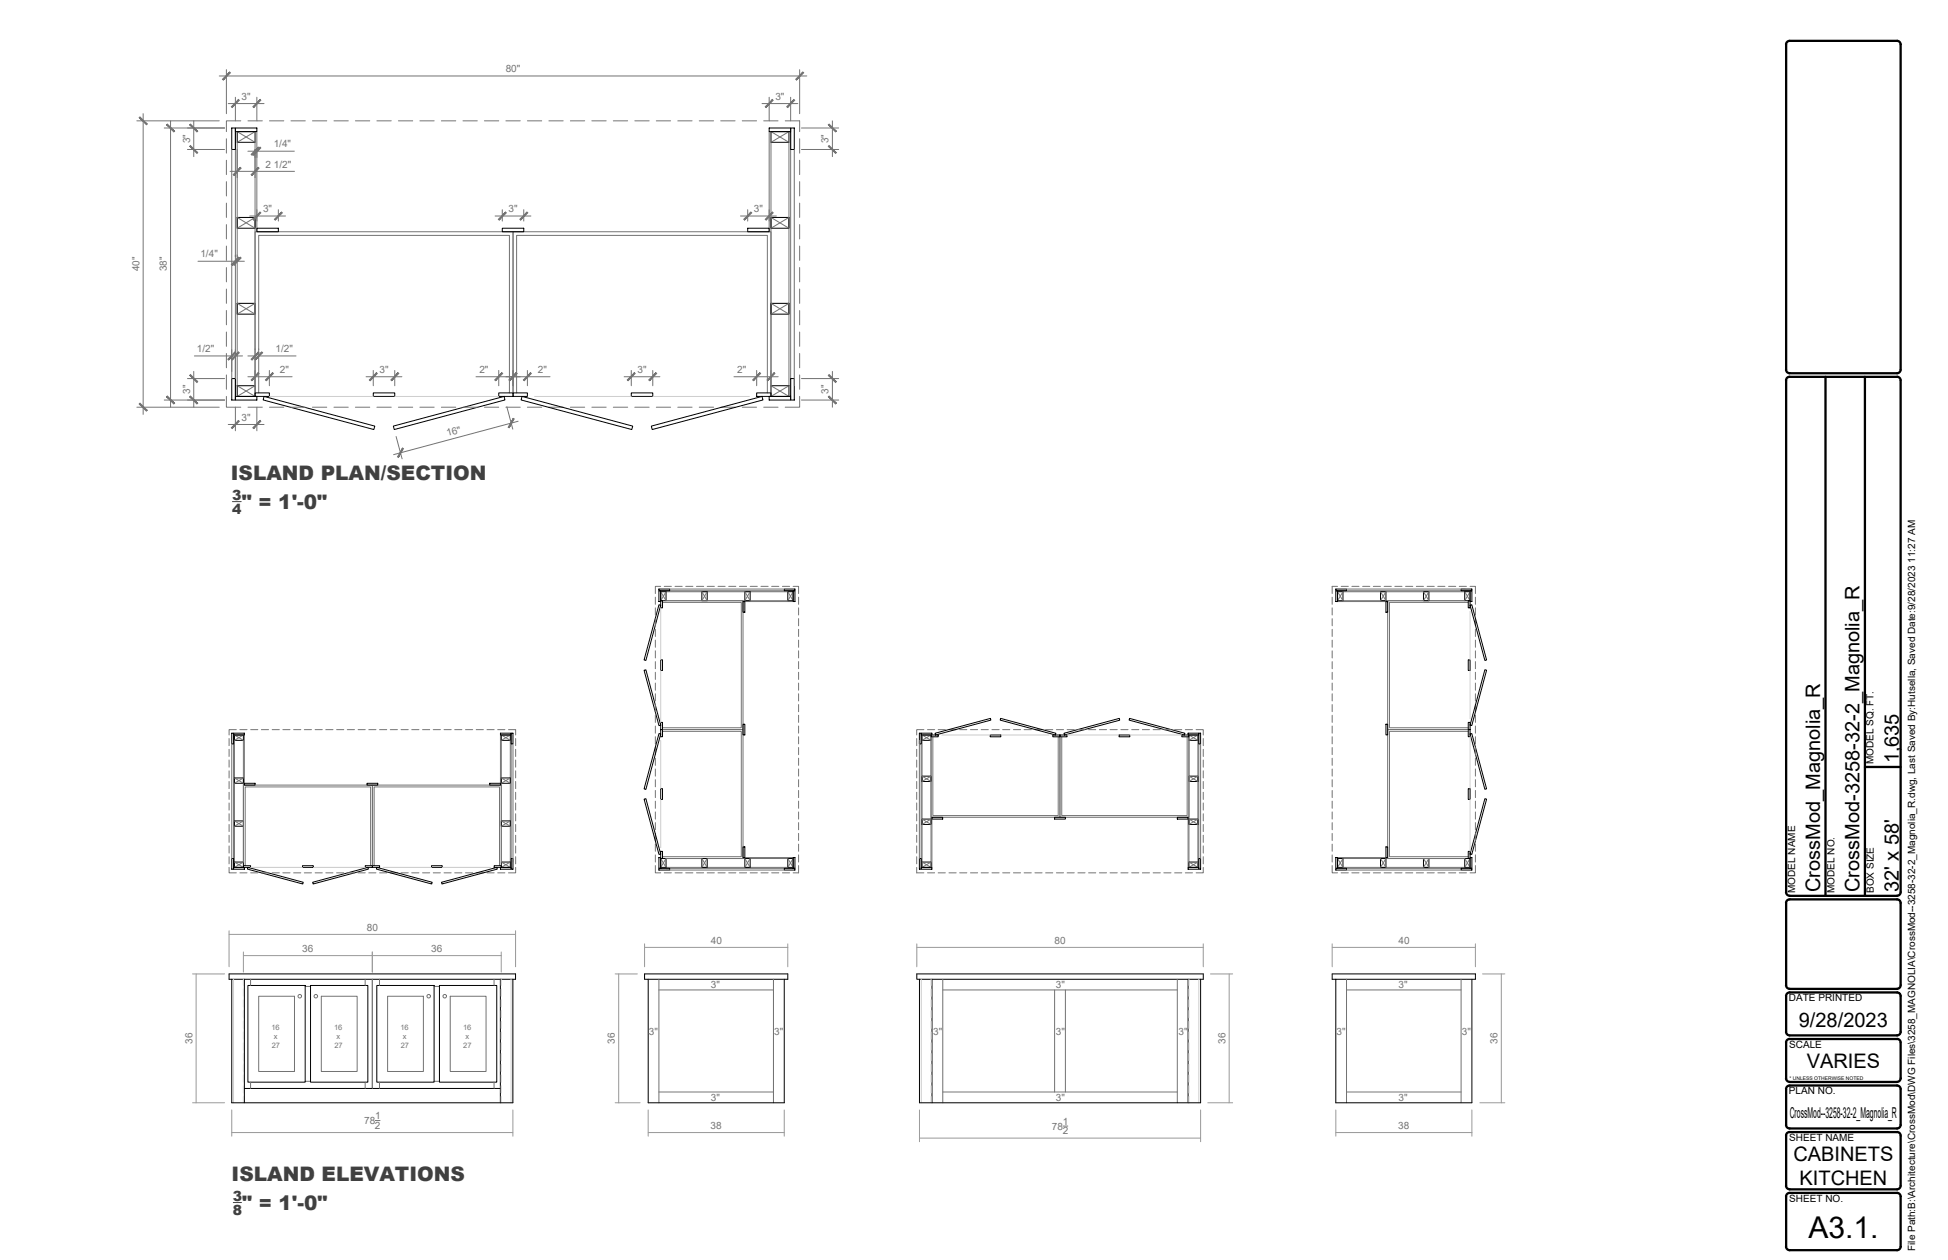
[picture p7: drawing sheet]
<svg xmlns="http://www.w3.org/2000/svg" width="432mm" height="279mm" viewBox="0 0 432 279" stroke-linecap="round" stroke-linejoin="round" font-family="sans-serif">
<!-- layer: ELEV2 -->
<g fill="none" stroke="#000" stroke-width=".22">
<path d="M51.4 28.4h.8v4.7h-.8zM52.2 28.4h4.7v.8h-4.7zM52.6 29.2h3.9v2.4h-3.9zM170.5 28.4h4.8v.8h-4.8zM170.9 29.2h4v2.4h-4zM175.3 28.4h.8v4.7h-.8zM52.6 48.2h3.9v2.4h-3.9zM56.9 50.6h4.8v.8h-4.8zM111.3 50.6h4.8v.8h-4.8zM165.7 50.6h4.8v.8h-4.8zM170.9 48.2h4v2.4h-4zM52.6 67.3h3.9v2.4h-3.9z"/>
<path d="M170.9 67.3h4v2.4h-4zM51.4 83.9h.8v4.8h-.8zM52.2 87.9h4.7v.8h-4.7zM52.6 85.5h3.9v2.4h-3.9zM56.5 87.1h3.2v.8h-3.2zM58.5 87.9l24.6 6.6-.2 .8-24.6-6.6zM82.7 87.1h4.8v.8h-4.8zM87.2 94.5l24.5-6.6 .2 .8-24.5 6.6zM110.6 87.1h3.1v.8h-3.1zM113.7 87.1h3.2v.8h-3.2zM115.7 87.9l24.6 6.6-.3 .8-24.5-6.6zM139.9 87.1h4.8v.8h-4.8z"/>
<path d="M144.4 94.5l24.5-6.6 .2 .8-24.5 6.6zM167.7 87.1h3.2v.8h-3.2zM170.5 87.9h4.8v.8h-4.8zM170.9 85.5h4v2.4h-4zM175.3 83.9h.8v4.8h-.8zM146.1 130.6h2.3v.4h-2.3zM146.1 131h.4v2.4h-.4zM146.1 134.1l.4 .1-3.3 12.3-.4-.2zM146.5 131.2h1.1v2h-1.1zM146.5 133.2h.4v1.6h-.4zM155.6 131.2h1.2v2h-1.2zM164.7 133.4h.4v2.4h-.4z"/>
<path d="M165.1 131.2h1.2v2h-1.2zM173.8 130.6h2.4v.4h-2.4zM174.6 131.2h1.2v2h-1.2zM175.8 131h.4v2.4h-.4zM296.1 130.6h2.4v.4h-2.4zM296.1 131h.4v2.4h-.4zM296.5 131.2h1.2v2h-1.2zM306 131.2h1.2v2h-1.2zM307.2 133.4h.4v2.4h-.4zM315.5 131.2h1.2v2h-1.2zM323.9 130.6h2.4v.4h-2.4zM324.7 131.2h1.2v2h-1.2z"/>
<path d="M325.5 133.2h.4v1.6h-.4zM325.9 131h.4v2.4h-.4zM325.9 134.2l.3-.1 3.3 12.2-.4 .2zM142.8 148.6l.4-.1 3.3 12.3-.4 .1zM146.5 146.3h.4v2.4h-.4zM221.8 159.3l12.3 3.3-.1 .4-12.3-3.3zM250.4 159.3l12.3 3.3-.1 .4-12.3-3.3zM325.5 146.3h.4v2.4h-.4zM329.1 148.5l.4 .1-3.3 12.3-.3-.1zM51.4 162.6h.4v2.4h-.4zM51.8 162.6h2.4v.4h-2.4zM52 163h2v1.2h-2z"/>
<path d="M52 172.5h2v1.2h-2zM54.2 173.7h2.3v.4h-2.3zM81.3 173.7h2.4v.4h-2.4zM108.5 173.7h2.4v.4h-2.4zM110.9 162.6h2.4v.4h-2.4zM111.1 163h2v1.2h-2zM111.1 172.5h2v1.2h-2zM113.3 162.6h.4v2.4h-.4zM142.8 177.2l.4-.1 3.3 12.3-.4 .1zM146.1 162.7l.4 .1-3.3 12.2-.4-.1zM146.5 160.2h.4v1.6h-.4zM146.5 174.9h.4v2.4h-.4z"/>
<path d="M146.5 161.8h.4v1.6h-.4zM164.7 160.6h.4v2.4h-.4zM203.8 162.6h.4v2.4h-.4zM204.2 162.6h2.4v.4h-2.4zM204.4 163h2v1.2h-2zM204.4 172.1h2v1.2h-2zM206.4 163h1.6v.4h-1.6zM207.3 162.6l12.2-3.3 .1 .4-12.2 3.3zM219.5 163h2.3v.4h-2.3zM233.4 163h1.6v.4h-1.6zM235 163h1.5v.4h-1.5zM235.8 162.6l12.3-3.3 .1 .4-12.3 3.3z"/>
<path d="M248.1 163h2.3v.4h-2.3zM262 163h1.5v.4h-1.5zM263.4 162.6h2.3v.4h-2.3zM263.5 163h2v1.2h-2zM263.5 172.1h2v1.2h-2zM265.7 162.6h.4v2.4h-.4zM307.2 160.6h.4v2.4h-.4zM325.5 161.8h.4v1.6h-.4zM325.5 174.9h.4v2.4h-.4zM325.5 160.2h.4v1.6h-.4zM325.9 162.8l.3-.1 3.3 12.2-.4 .1zM329.1 177.1l.4 .1-3.3 12.3-.3-.1z"/>
<path d="M51.4 190.4h.4v2.3h-.4zM51.8 192.3h2.4v.4h-2.4zM52 191.2h2v1.1h-2zM52 182h2v1.2h-2zM54 192h1.5v.3h-1.5zM54.9 192.3l12.3 3.3-.1 .4-12.3-3.3zM67.1 192h2.3v.3h-2.3zM69.3 195.6l12.3-3.3 .1 .4-12.3 3.3zM81 192h1.6v.3h-1.6zM82.6 192h1.5v.3h-1.5zM83.5 192.3l12.3 3.3-.1 .4-12.3-3.3zM95.7 192h2.3v.3h-2.3z"/>
<path d="M97.9 195.6l12.2-3.3 .1 .4-12.2 3.3zM109.5 192h1.6v.3h-1.6zM110.9 192.3h2.4v.4h-2.4zM111.1 191.2h2v1.1h-2zM111.1 182h2v1.2h-2zM113.3 190.4h.4v2.3h-.4zM146.1 192.6h2.3v.3h-2.3zM146.1 190.2h.4v2.4h-.4zM146.5 190.4h1.1v1.9h-1.1zM146.5 188.8h.4v1.6h-.4zM155.6 190.4h1.2v1.9h-1.2zM164.7 187.8h.4v2.4h-.4z"/>
<path d="M165.1 190.4h1.2v1.9h-1.2zM173.8 192.6h2.4v.3h-2.4zM174.6 190.4h1.2v1.9h-1.2zM175.8 190.2h.4v2.4h-.4zM203.8 190.4h.4v2.3h-.4zM204.2 192.3h2.4v.4h-2.4zM204.4 191.2h2v1.1h-2zM204.4 181.6h2v1.2h-2zM206.6 181.2h2.4v.4h-2.4zM233.8 181.2h2.4v.4h-2.4zM261 181.2h2.4v.4h-2.4zM263.4 192.3h2.3v.4h-2.3z"/>
<path d="M263.5 191.2h2v1.1h-2zM263.5 181.6h2v1.2h-2zM265.7 190.4h.4v2.3h-.4zM296.1 192.6h2.4v.3h-2.4zM296.1 190.2h.4v2.4h-.4zM296.5 190.4h1.2v1.9h-1.2zM306 190.4h1.2v1.9h-1.2zM307.2 187.8h.4v2.4h-.4zM315.5 190.4h1.2v1.9h-1.2zM323.9 192.6h2.4v.3h-2.4zM324.7 190.4h1.2v1.9h-1.2zM325.5 188.8h.4v1.6h-.4z"/>
<path d="M325.9 190.2h.4v2.4h-.4zM50.8 216h63.5v1.1h-63.5zM51.4 217.1v27.4h62.3v-27.4M54.2 217.1v27.4M54.9 218.5h12.7v21.5h-12.7zM68.8 218.5h12.7v21.5h-12.7zM83.5 218.5h12.7v21.5h-12.7zM97.4 218.5h12.7v21.5h-12.7zM110.9 217.1v27.4M142.9 216h31.7v1.1h-31.7zM143.7 217.1v27.4h30.1v-27.4M203.2 216h63.5v1.1h-63.5z"/>
<path d="M203.8 217.1v27.4h62.3v-27.4M206.6 217.1v27.4M263.4 217.1v27.4M295.3 216h31.7v1.1h-31.7zM296.1 217.1v27.4h30.2v-27.4M54.2 241.4h56.7"/>
</g>
<!-- layer: ELEV1 -->
<g fill="none" stroke="#737373" stroke-width=".22">
<path d="M48.6 16.8h130.2M50.2 15.5v9.7M177.2 15.5v9.7M30.3 26.8h18.3M31.7 25.2v66.7M36.4 28.4h13.4M37.8 26.8v63.5M41.6 33.1h8.2M42.9 26.8v7.9M50.6 23h7.9M51 38h14.3M51.4 33.1v50.8"/>
<path d="M52.2 21.6v5.2M52.2 29.2v58.7M52.6 29.2l3.9 2.4v53.9M54.9 33.5h1.6M56.5 29.2l-3.9 2.4v53.9l3.9 2.4M56.9 21.6v5.2M56.9 29.2v22.2M56.9 33.5h8.3M168.9 23h7.9M170.5 21.6v5.2M170.5 29.2v22.2M170.9 29.2l4 2.4v53.9l-4 2.4"/>
<path d="M174.9 29.2l-4 2.4v53.9M175.3 21.6v5.2M175.3 29.2v58.7M176.1 33.1v52.4M177.7 28.4h8.2M177.7 33.1h8.2M184.5 26.8v7.9M43.9 57.9h8.3M52.6 48.2l3.9 2.4M52.6 57.9h1.6M55.4 47.9h7.9M56.5 48.2l-3.9 2.4"/>
<path d="M61.7 46.5v2.5M109.7 47.9h8M111.3 46.5v2.5M116.1 46.5v2.5M164.1 47.9h8M165.7 46.5v2.5M170.9 48.2l4 2.4M174.9 48.2l-4 2.4M43.1 78.9h8.3M52.2 78.9h1.6M52.6 67.3l3.9 2.4M54.9 78.9h1.6"/>
<path d="M56.5 67.3l-3.9 2.4M57.3 78.9h8.3M57.3 77.3v.2M170.9 67.3l4 2.4M174.9 67.3l-4 2.4M30.3 90.3h18.3M36.4 88.7h13.4M41.6 83.9h8.2M42.9 82.4v7.9M50.6 94.1h7.9M52.2 90.3v5.2M54.9 83.5h9.8"/>
<path d="M56.5 85.5v-34.1h57.2v35.7v-35.7h57.2v34.1M56.5 85.5l-3.9 2.4M56.9 90.3v5.2M57.3 87.1v-34.9h55.6v34.9M59.7 82.1v3.4M81.2 83.5h7.9M82.7 82.1v3.4M87.5 82.1v3.4M87.8 96.8l1.3 4.9M105.5 83.5h9.8M110.6 82.1v3.4M112.1 83.5h9.8"/>
<path d="M112.4 90.2l1.3 5M113.7 82.1v3.4M114.5 87.1v-34.9h55.6v34.9M114.9 93.4l-27.7 7.4M116.9 82.1v3.4M138.3 83.5h8M139.9 82.1v3.4M144.7 82.1v3.4M162.7 83.5h9.8M167.7 82.1v3.4M170.9 85.5l4 2.4M177.7 88.7h8.2"/>
<path d="M177.7 83.9h8.2M184.5 82.4v7.9M146.5 133.2l1.1-2h27l1.2 2M146.5 131h29.3M146.5 131.2l1.1 2M146.9 133.6h17.4v27.8h-17.4M147.6 133.2h17.1v28.6h-17.8h17.8v28.6h-17.1M148.4 130.6h25.4M155.6 131.2l1.2 2M156.8 131.2l-1.2 2M164.7 133.4h11.1M165.1 131.2l1.2 2"/>
<path d="M166.3 131.2l-1.2 2M175.8 131.2l-1.2 2h-27M296.5 131.2l1.2 2h27M296.5 133.4h11.1M296.5 133.2l1.2-2h27l1.2 2M296.5 131h29.4M298.5 130.6h26.2M306 131.2l1.2 2M307.2 131.2l-1.2 2M315.5 131.2l1.2 2M316.7 131.2l-1.2 2M324.7 133.2h-17.1v28.6h17.9h-17.9v28.6h17.1"/>
<path d="M325.5 133.6h-17.5v27.8h17.5M325.9 131.2l-1.2 2M51.4 165v25.4M51.8 163v29.3M52 163l2 1.2v27M52 172.5l2 1.2M54 163l-2 1.2v27l2 1.1M54 172.5l-2 1.2M54.2 163v11.1M110.9 163v11.1M111.1 163l2 1.2v27l-2 1.1M111.1 172.5l2 1.2"/>
<path d="M113.1 163l-2 1.2v27M113.1 172.5l-2 1.2M113.3 163v29.3M113.7 165v26.2M146.9 162.2h17.4v27.8h-17.4M203.8 164.2v26.2M204.2 163v29.3M204.4 163l2 1.2M204.4 172.1l2 1.2M206.4 164.2v17h28.6v-17.8v17.8h28.5v-17M206.4 164.2v27l-2 1.1M206.4 163l-2 1.2v27l2 1.1"/>
<path d="M206.4 172.1l-2 1.2M206.8 163.4v17.4h27.8v-17.4M235.4 163.4v17.4h27.7v-17.4M263.5 164.2v27l2 1.1M263.5 163l2 1.2v27l-2 1.1M263.5 172.1l2 1.2M265.5 163l-2 1.2M265.5 172.1l-2 1.2M265.7 163v29.3M266.1 165v25.4M325.5 162.2h-17.5v27.8h17.5M52 182l2 1.2"/>
<path d="M54 191.2v-17.1h28.6v17.9v-17.9h28.5v17.1M54 191.2l-2 1.1M54 182l-2 1.2M54.4 192v-17.5h27.7v17.5M82.9 192v-17.5h27.8v17.5M111.1 191.2l2 1.1M111.1 182l2 1.2M113.1 182l-2 1.2M146.5 190.4l1.1 1.9h27l1.2-1.9M146.5 192.6h29.3M147.6 190.4h27l1.2 1.9M147.6 190.4l-1.1 1.9"/>
<path d="M147.6 192.9h26.2M155.6 190.4l1.2 1.9M156.8 190.4l-1.2 1.9M164.7 190.2h11.1M165.1 190.4l1.2 1.9M166.3 190.4l-1.2 1.9M204.4 181.6l2 1.2M206.4 181.6l-2 1.2M206.6 181.2v11.1M263.4 181.2v11.1M263.5 181.6l2 1.2M265.5 181.6l-2 1.2"/>
<path d="M296.5 190.2h11.1M296.5 190.4l1.2 1.9h27l1.2-1.9M296.5 192.6h29.4M298.5 192.9h25.4M306 190.4l1.2 1.9M307.2 190.4l-1.2 1.9M315.5 190.4l1.2 1.9M316.7 190.4l-1.2 1.9M324.7 190.4h-27l-1.2 1.9M324.7 190.4l1.2 1.9M55.5 217.1v1.4M67.6 218.7h1.2"/>
<path d="M80.9 217.1v1.4M82.5 217.1v24.3M84.1 217.1v1.4M96.2 218.7h1.2M109.5 217.1v1.4M146.1 219.5h25.4M146.1 217.1v27.4M171.5 217.1v27.4M209 219.5h52M209 217.1v27.4M233.8 219.5v22.6M236.2 219.5v22.6"/>
<path d="M261 217.1v27.4M298.5 219.5h25.4M298.5 217.1v27.4M323.9 217.1v27.4M55.5 240v1.4M57.3 220.9h8v16.7h-8zM67.6 239.8h1.2M71.2 220.9h8v16.7h-8zM80.9 240v1.4M84.1 240v1.4M85.9 220.9h8v16.7h-8zM96.2 239.8h1.2"/>
<path d="M99.8 220.9h7.9v16.7h-7.9zM109.5 240v1.4M146.1 242.1h25.4M209 242.1h52M298.5 242.1h25.4"/>
</g>
<!-- layer: cabinet -->
<g fill="none" stroke="#999" stroke-width=".22">
<path d="M42.7 216h7.1M43.5 216v28.5M50.8 206.4v8M50.8 207.2h63.5M54 211.1v4.5M54 211.9h57.1M82.5 211.1v4.5M111.1 211.1v4.5M114.3 206.4v8M136.4 216h4.9M137.1 216v28.5M142.9 210.1h31.7"/>
<path d="M142.9 209.3v5.1M174.6 209.3v5.1M203.2 209.3v5.1M203.2 210.1h63.5M266.7 209.3v5.1M268.3 216h4.9M272.5 216v28.5M295.3 210.1h31.7M295.3 209.3v5.1M327 209.3v5.1M328.6 216h5M332.8 216v28.5"/>
<path d="M42.7 244.5h7.1M51.4 246.1v5.8M51.4 251.1h62.3M113.7 246.1v5.8M136.4 244.5h5.5M143.7 251.1h30.1M143.7 246.1v5.8M173.8 246.1v5.8M203.8 246.1v7.1M203.8 252.4h62.3M266.1 246.1v7.1M267.7 244.5h5.5"/>
<path d="M296.1 251.1h30.2M296.1 246.1v5.8M326.3 246.1v5.8M328 244.5h5.6"/>
</g>
<!-- layer: ELEV1 -->
<g fill="none" stroke="#cfcfcf" stroke-width=".22">
<path d="M59.7 87.9h23M87.5 87.9h23.1M118.5 87.9h21.4M144.7 87.9h21.4M146.5 134.8v11.5M325.9 135.6v10.7M146.5 148.7v11.5M325.9 148.7v10.7M146.5 164.2v10.7M146.5 177.3v10.7M208.7 163h10.8M221.8 163h10.8"/>
<path d="M236.5 163h11.6M250.4 163h11.6M325.9 163.4v11.5M325.9 177.3v11.5M55.5 192.3h11.6M69.4 192.3h11.6M84.9 192.3h10.8M98 192.3h10.8M51.8 217.1v27.4M54 217.1v1.4M54 219.3v1.6M111.1 217.1v1.4"/>
<path d="M111.1 219.3v1.6M113.3 217.1v27.4M204.2 217.1v27.4M206.4 217.1v1.4M206.4 219.3v1.6M263.5 217.1v1.4M263.5 219.3v1.6M265.7 217.1v27.4M54 221.7v1.6M54 224.1v1.6M54 226.5v1.5M54 228.9v1.5"/>
<path d="M54 231.2v1.6M54 233.6v1.6M54 236v1.6M54 238.4v1.6M111.1 221.7v1.6M111.1 224.1v1.6M111.1 226.5v1.5M111.1 228.9v1.5M111.1 231.2v1.6M111.1 233.6v1.6M111.1 236v1.6M111.1 238.4v1.6"/>
<path d="M206.4 221.7v1.6M206.4 224.1v1.6M206.4 226.5v1.5M206.4 228.9v1.5M206.4 231.2v1.6M206.4 233.6v1.6M206.4 236v1.6M206.4 238.4v1.6M263.5 221.7v1.6M263.5 224.1v1.6M263.5 226.5v1.5M263.5 228.9v1.5"/>
<path d="M263.5 231.2v1.6M263.5 233.6v1.6M263.5 236v1.6M263.5 238.4v1.6M54 240.8v1.6M54 243.1v1.4M111.1 240.8v1.6M111.1 243.1v1.4M206.4 240.8v1.6M206.4 243.1v1.4M263.5 240.8v1.6M263.5 243.1v1.4"/>
</g>
<!-- layer: cabinet -->
<path d="M83.2 248.5h1M235.6 249.7h1.1" fill="none" stroke="#737373" stroke-width=".22"/>
<!-- layer: Room Label -->
<path d="M51.5 111.2h2M51.7 266.7h1.8" fill="none" stroke="#404040" stroke-width=".22"/>
<!-- layer: elevation -->
<g fill="none" stroke="#737373" stroke-width=".22">
<circle cx="66.5" cy="220.9" r=".39"/>
<circle cx="70" cy="220.9" r=".39"/>
<circle cx="95" cy="220.9" r=".39"/>
<circle cx="98.6" cy="220.9" r=".39"/>
</g>
<!-- layer: CAB -->
<g fill="none" stroke="#737373" stroke-width=".22">
<path d="M50.2 30.8v3.2M50.2 35.5v3.2M53.4 26.8h-3.2v2.4M55 26.8h3.1M59.7 26.8h3.2M64.5 26.8h3.2M69.3 26.8h3.1M74 26.8h3.2M78.8 26.8h3.2M83.5 26.8h3.2M88.3 26.8h3.2M93.1 26.8h3.1"/>
<path d="M97.8 26.8h3.2M102.6 26.8h3.2M107.4 26.8h3.2M112.1 26.8h3.2M116.9 26.8h3.2M121.7 26.8h3.1M126.4 26.8h3.2M131.2 26.8h3.2M136 26.8h3.1M140.7 26.8h3.2M145.5 26.8h3.2M150.2 26.8h3.2"/>
<path d="M155 26.8h3.2M159.8 26.8h3.1M164.5 26.8h3.2M169.3 26.8h3.2M174.1 26.8h3.1v2.4M177.2 30.8v3.2M177.2 35.5v3.2M50.2 40.3v3.2M50.2 45v3.2M50.2 49.8v3.2M50.2 54.6v3.1M50.2 59.3v3.2"/>
<path d="M177.2 40.3v3.2M177.2 45v3.2M177.2 49.8v3.2M177.2 54.6v3.1M177.2 59.3v3.2M50.2 64.1v3.2M50.2 68.9v3.1M50.2 73.6v3.2M50.2 78.4v3.2M177.2 64.1v3.2M177.2 68.9v3.1M177.2 73.6v3.2"/>
<path d="M177.2 78.4v3.2M50.2 87.9v2.4h3.2M50.2 83.1v3.2M55 90.3h3.1M59.7 90.3h3.2M64.5 90.3h3.2M69.3 90.3h3.1M74 90.3h3.2M78.8 90.3h3.2M83.5 90.3h3.2M88.3 90.3h3.2M93.1 90.3h3.1"/>
<path d="M97.8 90.3h3.2M102.6 90.3h3.2M107.4 90.3h3.2M112.1 90.3h3.2M116.9 90.3h3.2M121.7 90.3h3.1M126.4 90.3h3.2M131.2 90.3h3.2M136 90.3h3.1M140.7 90.3h3.2M145.5 90.3h3.2M150.2 90.3h3.2"/>
<path d="M155 90.3h3.2M159.8 90.3h3.1M164.5 90.3h3.2M169.3 90.3h3.2M177.2 87.9v2.4h-3.1M177.2 83.1v3.2M145.3 132.4v1.6M145.3 134.8v1.6M145.3 137.2v1.6M145.3 139.6v1.5M146.5 130h-1.2v1.6M147.2 130h1.6"/>
<path d="M149.6 130h1.6M152 130h1.6M154.4 130h1.6M156.8 130h1.5M159.2 130h1.5M161.5 130h1.6M163.9 130h1.6M166.3 130h1.6M168.7 130h1.6M171 130h1.6M173.4 130h1.6M175.8 130h1.2v1.6"/>
<path d="M177 132.4v1.6M177 134.8v1.6M177 137.2v1.6M177 139.6v1.5M295.3 132.4v1.6M295.3 134.8v1.6M295.3 137.2v1.6M295.3 139.6v1.5M296.5 130h-1.2v1.6M297.3 130h1.6M299.7 130h1.5M302 130h1.6"/>
<path d="M304.4 130h1.6M306.8 130h1.6M309.2 130h1.6M311.6 130h1.6M313.9 130h1.6M316.3 130h1.6M318.7 130h1.6M321.1 130h1.6M323.5 130h1.6M325.9 130h1.1v1.6M327 132.4v1.6M327 134.8v1.6"/>
<path d="M327 137.2v1.6M327 139.6v1.5M145.3 141.9v1.6M145.3 144.3v1.6M145.3 146.7v1.6M145.3 149.1v1.6M145.3 151.5v1.6M145.3 153.8v1.6M145.3 156.2v1.6M145.3 158.6v1.6M177 141.9v1.6M177 144.3v1.6"/>
<path d="M177 146.7v1.6M177 149.1v1.6M177 151.5v1.6M177 153.8v1.6M177 156.2v1.6M177 158.6v1.6M295.3 141.9v1.6M295.3 144.3v1.6M295.3 146.7v1.6M295.3 149.1v1.6M295.3 151.5v1.6M295.3 153.8v1.6"/>
<path d="M295.3 156.2v1.6M295.3 158.6v1.6M327 141.9v1.6M327 144.3v1.6M327 146.7v1.6M327 149.1v1.6M327 151.5v1.6M327 153.8v1.6M327 156.2v1.6M327 158.6v1.6M50.8 163.8v1.6M50.8 166.2v1.5"/>
<path d="M50.8 168.5v1.6M50.8 170.9v1.6M50.8 173.3v1.6M50.8 175.7v1.6M50.8 178.1v1.5M52.4 161.8h-1.6v1.2M53.2 161.8h1.6M55.6 161.8h1.6M57.9 161.8h1.6M60.3 161.8h1.6M62.7 161.8h1.6M65.1 161.8h1.6"/>
<path d="M67.5 161.8h1.5M69.9 161.8h1.5M72.2 161.8h1.6M74.6 161.8h1.6M77 161.8h1.6M79.4 161.8h1.6M81.7 161.8h1.6M84.1 161.8h1.6M86.5 161.8h1.6M88.9 161.8h1.6M91.3 161.8h1.6M93.7 161.8h1.6"/>
<path d="M96 161.8h1.6M98.4 161.8h1.6M100.8 161.8h1.6M103.2 161.8h1.6M105.6 161.8h1.5M108 161.8h1.5M110.3 161.8h1.6M112.7 161.8h1.6v1.2M114.3 163.8v1.6M114.3 166.2v1.5M114.3 168.5v1.6M114.3 170.9v1.6"/>
<path d="M114.3 173.3v1.6M114.3 175.7v1.6M114.3 178.1v1.5M145.3 161v1.6M145.3 163.4v1.6M145.3 165.8v1.5M145.3 168.1v1.6M145.3 170.5v1.6M145.3 172.9v1.6M145.3 175.3v1.6M145.3 177.7v1.5M177 161v1.6"/>
<path d="M177 163.4v1.6M177 165.8v1.5M177 168.1v1.6M177 170.5v1.6M177 172.9v1.6M177 175.3v1.6M177 177.7v1.5M203.2 163.8v1.6M203.2 166.2v1.5M203.2 168.5v1.6M203.2 170.9v1.6M203.2 173.3v1.6"/>
<path d="M203.2 175.7v1.6M203.2 178.1v1.5M204.8 161.8h-1.6v1.2M205.6 161.8h1.6M208 161.8h1.6M210.4 161.8h1.5M212.7 161.8h1.6M215.1 161.8h1.6M217.5 161.8h1.6M219.9 161.8h1.6M222.3 161.8h1.5M224.6 161.8h1.6"/>
<path d="M227 161.8h1.6M229.4 161.8h1.6M231.8 161.8h1.6M234.2 161.8h1.6M236.5 161.8h1.6M238.9 161.8h1.6M241.3 161.8h1.6M243.7 161.8h1.6M246.1 161.8h1.6M248.5 161.8h1.5M250.8 161.8h1.6M253.2 161.8h1.6"/>
<path d="M255.6 161.8h1.6M258 161.8h1.6M260.4 161.8h1.6M262.7 161.8h1.6M265.1 161.8h1.6v1.2M266.7 163.8v1.6M266.7 166.2v1.5M266.7 168.5v1.6M266.7 170.9v1.6M266.7 173.3v1.6M266.7 175.7v1.6M266.7 178.1v1.5"/>
<path d="M295.3 161v1.6M295.3 163.4v1.6M295.3 165.8v1.5M295.3 168.1v1.6M295.3 170.5v1.6M295.3 172.9v1.6M295.3 175.3v1.6M295.3 177.7v1.5M327 161v1.6M327 163.4v1.6M327 165.8v1.5M327 168.1v1.6"/>
<path d="M327 170.5v1.6M327 172.9v1.6M327 175.3v1.6M327 177.7v1.5M50.8 192.3v1.2h1.6M50.8 180.4v1.6M50.8 182.8v1.6M50.8 185.2v1.6M50.8 187.6v1.6M50.8 190v1.6M53.2 193.5h1.6M55.6 193.5h1.6"/>
<path d="M57.9 193.5h1.6M60.3 193.5h1.6M62.7 193.5h1.6M65.1 193.5h1.6M67.5 193.5h1.5M69.9 193.5h1.5M72.2 193.5h1.6M74.6 193.5h1.6M77 193.5h1.6M79.4 193.5h1.6M81.7 193.5h1.6M84.1 193.5h1.6"/>
<path d="M86.5 193.5h1.6M88.9 193.5h1.6M91.3 193.5h1.6M93.7 193.5h1.6M96 193.5h1.6M98.4 193.5h1.6M100.8 193.5h1.6M103.2 193.5h1.6M105.6 193.5h1.5M108 193.5h1.5M110.3 193.5h1.6M114.3 192.3v1.2h-1.6"/>
<path d="M114.3 180.4v1.6M114.3 182.8v1.6M114.3 185.2v1.6M114.3 187.6v1.6M114.3 190v1.6M145.3 191.9v1.6h1.2M145.3 180v1.6M145.3 182.4v1.6M145.3 184.8v1.6M145.3 187.2v1.6M145.3 189.6v1.6M147.2 193.5h1.6"/>
<path d="M149.6 193.5h1.6M152 193.5h1.6M154.4 193.5h1.6M156.8 193.5h1.5M159.2 193.5h1.5M161.5 193.5h1.6M163.9 193.5h1.6M166.3 193.5h1.6M168.7 193.5h1.6M171 193.5h1.6M173.4 193.5h1.6M177 191.9v1.6h-1.2"/>
<path d="M177 180v1.6M177 182.4v1.6M177 184.8v1.6M177 187.2v1.6M177 189.6v1.6M203.2 192.3v1.2h1.6M203.2 180.4v1.6M203.2 182.8v1.6M203.2 185.2v1.6M203.2 187.6v1.6M203.2 190v1.6M205.6 193.5h1.6"/>
<path d="M208 193.5h1.6M210.4 193.5h1.5M212.7 193.5h1.6M215.1 193.5h1.6M217.5 193.5h1.6M219.9 193.5h1.6M222.3 193.5h1.5M224.6 193.5h1.6M227 193.5h1.6M229.4 193.5h1.6M231.8 193.5h1.6M234.2 193.5h1.6"/>
<path d="M236.5 193.5h1.6M238.9 193.5h1.6M241.3 193.5h1.6M243.7 193.5h1.6M246.1 193.5h1.6M248.5 193.5h1.5M250.8 193.5h1.6M253.2 193.5h1.6M255.6 193.5h1.6M258 193.5h1.6M260.4 193.5h1.6M262.7 193.5h1.6"/>
<path d="M266.7 192.3v1.2h-1.6M266.7 180.4v1.6M266.7 182.8v1.6M266.7 185.2v1.6M266.7 187.6v1.6M266.7 190v1.6M295.3 191.9v1.6h1.2M295.3 180v1.6M295.3 182.4v1.6M295.3 184.8v1.6M295.3 187.2v1.6M295.3 189.6v1.6"/>
<path d="M297.3 193.5h1.6M299.7 193.5h1.5M302 193.5h1.6M304.4 193.5h1.6M306.8 193.5h1.6M309.2 193.5h1.6M311.6 193.5h1.6M313.9 193.5h1.6M316.3 193.5h1.6M318.7 193.5h1.6M321.1 193.5h1.6M323.5 193.5h1.6"/>
<path d="M327 191.9v1.6h-1.1M327 180v1.6M327 182.4v1.6M327 184.8v1.6M327 187.2v1.6M327 189.6v1.6"/>
</g>
<!-- layer: 0 -->
<g fill="#737373" stroke="#737373" stroke-width=".22">
<path d="M36.9 27.7l1.6 1.6 .2-.2zM36.9 27.7l.2-.2 1.6 1.6z"/>
<path d="M37.1 87.8l-.2 .2 1.8 1.4zM36.9 88l1.8 1.4-.2 .2z"/>
<path d="M30.9 26.1l1.5 1.6 .2-.2zM30.9 26.1l.1-.2 1.6 1.6z"/>
<path d="M31 89.4l-.1 .2 1.7 1.4zM30.9 89.6l1.7 1.4-.2 .2z"/>
<path d="M42.2 87.8l-.1 .2 1.7 1.4zM42.1 88l1.7 1.4-.2 .2z"/>
<path d="M42.1 83.2l1.5 1.6 .2-.2zM42.2 83.1l1.6 1.5-1.7-1.4z"/>
<path d="M42.1 27.7l1.5 1.6 .2-.2zM42.1 27.7l.1-.2 1.6 1.6z"/>
<path d="M42.1 32.4l1.7 1.5-1.6-1.6zM42.1 32.4l1.7 1.5-.2 .1z"/>
<path d="M50.9 16l-1.4 1.7 1.6-1.5zM50.9 16l-1.4 1.7-.2-.1z"/>
<path d="M176.4 17.6l.2 .1 1.4-1.7zM178 16l.1 .2-1.5 1.5z"/>
<path d="M53.3 37.1l-1.4 1.8 1.5-1.6zM53.3 37.1l-1.4 1.8-.2-.2z"/>
<path d="M55.7 38.7l.1 .2 1.5-1.8zM57.3 37.1l.1 .2-1.6 1.6z"/>
<path d="M57.7 47l-1.5 1.8 1.6-1.6zM56 48.6l1.7-1.6-1.5 1.8z"/>
<path d="M60.8 48.6l.2 .2 1.4-1.8zM62.4 47l.2 .2-1.6 1.6z"/>
<path d="M112.1 47l-1.5 1.8 1.6-1.6zM112.1 47l-1.5 1.8-.1-.2z"/>
<path d="M115.2 48.6l.2 .2 1.4-1.8zM116.8 47l.2 .2-1.6 1.6z"/>
<path d="M169.6 48.6l.2 .2 1.4-1.8zM171.2 47l.2 .2-1.6 1.6z"/>
<path d="M166.5 47l-1.5 1.8 1.6-1.6zM166.5 47l-1.5 1.8-.1-.2z"/>
<path d="M52.9 22.1l-1.4 1.7 1.5-1.6zM51.3 23.7l1.6-1.6-1.4 1.7z"/>
<path d="M56 23.7l.2 .1 1.5-1.7zM57.7 22.1l.1 .1-1.6 1.6z"/>
<path d="M174.4 23.7l.2 .1 1.4-1.7zM176 22.1l.1 .1-1.5 1.6z"/>
<path d="M171.2 22.1l-1.4 1.7 1.6-1.6zM169.6 23.7l1.6-1.6-1.4 1.7z"/>
<path d="M52.9 93.3l-1.4 1.7 1.5-1.6zM52.9 93.3l-1.4 1.7-.2-.2z"/>
<path d="M56 94.8l.2 .2 1.5-1.7zM57.7 93.3l.1 .1-1.6 1.6z"/>
<path d="M57.3 82.7l-1.5 1.7 1.6-1.6zM57.3 82.7l-1.5 1.7-.1-.2z"/>
<path d="M58.8 84.2l.2 .2 1.4-1.7zM60.4 82.7l.2 .1-1.6 1.6z"/>
<path d="M83.5 82.7l-1.5 1.7 1.6-1.6zM83.5 82.7l-1.5 1.7-.1-.2z"/>
<path d="M86.6 84.2l.2 .2 1.4-1.7zM88.2 82.7l.2 .1-1.6 1.6z"/>
<path d="M140.6 82.7l-1.4 1.7 1.6-1.6zM140.6 82.7l-1.4 1.7-.2-.2z"/>
<path d="M143.8 84.2l.2 .2 1.4-1.7zM145.4 82.7l.2 .1-1.6 1.6z"/>
<path d="M55.7 34.2l.1 .2 1.5-1.8zM57.3 32.6l.1 .2-1.6 1.6z"/>
<path d="M57.7 32.6l-1.5 1.8 1.6-1.6zM56 34.2l1.7-1.6-1.5 1.8z"/>
<path d="M53.3 57l-1.4 1.8 1.5-1.6zM53.3 57l-1.4 1.8-.2-.2z"/>
<path d="M51.3 58.6l.2 .2 1.4-1.8zM52.9 57l.1 .2-1.5 1.6z"/>
<path d="M52.9 78.1l-1.4 1.7 1.5-1.6zM52.9 78.1l-1.4 1.7-.2-.1z"/>
<path d="M50.5 79.7l.2 .1 1.4-1.7zM52.1 78.1l.2 .1-1.6 1.6z"/>
<path d="M55.7 79.7l.1 .1 1.5-1.7zM57.3 78.1l.1 .1-1.6 1.6z"/>
<path d="M58 78.1l-1.4 1.7 1.6-1.6zM58 78.1l-1.4 1.7-.1-.1z"/>
<path d="M89.2 99.4l-.9 2 1.1-1.9zM89.2 99.4l-.9 2-.2-.1z"/>
<path d="M113.8 92.8l-1.2 1.9 .3 .1zM113.8 92.8l.2 .1-1.1 1.9z"/>
<path d="M183.8 87.8l-.2 .2 1.8 1.4zM183.6 88l1.8 1.4-.2 .2z"/>
<path d="M183.6 83.2l1.6 1.6 .2-.2zM183.6 83.2l.2-.1 1.6 1.5z"/>
<path d="M183.6 27.7l1.6 1.6 .2-.2zM183.6 27.7l.2-.2 1.6 1.6z"/>
<path d="M183.6 32.4l1.8 1.5-1.6-1.6zM183.6 32.4l1.8 1.5-.2 .1z"/>
<path d="M112.8 84.2l.2 .2 1.4-1.7zM114.4 82.7l.2 .1-1.6 1.6z"/>
<path d="M111.3 82.7l-1.5 1.7 1.6-1.6zM111.3 82.7l-1.5 1.7-.1-.2z"/>
<path d="M170 84.2l.2 .2 1.4-1.7zM171.6 82.7l.2 .1-1.6 1.6z"/>
<path d="M168.4 82.7l-1.4 1.7 1.6-1.6zM166.8 84.2l1.6-1.5-1.4 1.7z"/>
<path d="M114.4 82.7l-1.4 1.7 1.6-1.6zM114.4 82.7l-1.4 1.7-.2-.2z"/>
<path d="M116 84.2l.2 .2 1.4-1.7zM117.6 82.7l.2 .1-1.6 1.6z"/>
</g>
<!-- layer: BOR -->
<g fill="none" stroke="#000" stroke-width=".51">
<path d="M395.9 9.9a.79 .79 0 0 1 .8-.8h23.8a.79 .79 0 0 1 .8 .8v72.1a.79 .79 0 0 1-.8 .8h-23.8a.79 .79 0 0 1-.8-.8M395.9 9.9v72.1M395.9 84.3a.76 .76 0 0 1 .8-.7l23.8-.1a.79 .79 0 0 1 .8 .8v113.5a.79 .79 0 0 1-.8 .8M395.9 84.3v113.5M404.6 83.6v115M413.4 83.6v115M413.4 170.1h7.9M395.9 197.8a.79 .79 0 0 0 .8 .8M396.7 198.6h23.8M395.9 218.5a.83 .83 0 0 0 .8 .8h23.8a.79 .79 0 0 0 .8-.8M395.9 200.2a.79 .79 0 0 1 .8-.8h23.8a.79 .79 0 0 1 .8 .8v18.3M395.9 200.2v18.3"/>
<path d="M395.9 220.9a.79 .79 0 0 1 .8-.8h23.8a.79 .79 0 0 1 .8 .8v7.9a.79 .79 0 0 1-.8 .8h-23.8a.79 .79 0 0 1-.8-.8M395.9 239.1a.79 .79 0 0 0 .8 .8M395.9 220.9v7.9M395.9 231.2v7.9M396.7 230.4a.79 .79 0 0 0-.8 .8M396.7 230.4h23.8M396.7 239.9h23.8M420.5 230.4a.79 .79 0 0 1 .8 .8v7.9a.79 .79 0 0 1-.8 .8M395.9 251.8a.76 .76 0 0 1 .8-.8h23.8a.79 .79 0 0 1 .8 .8v11.1a.79 .79 0 0 1-.8 .8h-23.8a.83 .83 0 0 1-.8-.8M395.9 241.5a.79 .79 0 0 1 .8-.8h23.8a.79 .79 0 0 1 .8 .8v7.9a.79 .79 0 0 1-.8 .8h-23.8a.79 .79 0 0 1-.8-.8M395.9 241.5v7.9M395.9 251.8v11.1"/>
<path d="M395.9 265.3a.79 .79 0 0 1 .8-.8h23.8a.79 .79 0 0 1 .8 .8v11.1a.79 .79 0 0 1-.8 .8h-23.8a.79 .79 0 0 1-.8-.8M395.9 265.3v11.1"/>
</g>
<text font-size="6.7" x="400.9" y="274.4">A3.1.</text>
<g font-size="4.4" fill="#404040">
<text x="51.2" y="106.4">ISLAND PLAN/SECTION</text>
<text x="53.6" y="112.8">&quot; = 1'-0&quot;</text>
<text x="51.3" y="261.8">ISLAND ELEVATIONS</text>
<text x="53.7" y="268.2">&quot; = 1'-0&quot;</text>
</g>
<g font-size="4.4">
<text x="420.9" y="169.3" transform="rotate(-90 420.9 169.3)">1,635</text>
<text x="403.5" y="197.8" transform="rotate(-90 403.5 197.8)">CrossMod_Magnolia_R</text>
<text x="412.2" y="197.8" transform="rotate(-90 412.2 197.8)">CrossMod-3258-32-2_Magnolia_R</text>
<text x="420.9" y="197.8" transform="rotate(-90 420.9 197.8)">32' x 58'</text>
<text x="398.7" y="227.6">9/28/2023</text>
<text x="400.5" y="236.7">VARIES</text>
<text x="397.5" y="257.5">CABINETS</text>
<text x="398.9" y="262.8">KITCHEN</text>
</g>
<text font-size="3.3" x="396.7" y="247.9">CrossMod--3258-32-2_Magnolia_R</text>
<g font-size="3.1" fill="#404040">
<text x="51.5" y="113.9">4</text>
<text x="51.5" y="110.9">3</text>
<text x="51.6" y="266.3">3</text>
<text x="51.6" y="269.3">8</text>
</g>
<g font-size="2.2" fill="#737373">
<text x="112.1" y="16">80&quot;</text>
<text x="53.6" y="22.1">3&quot;</text>
<text x="171.9" y="22.1">3&quot;</text>
<text x="42.1" y="31.8" transform="rotate(-90 42.1 31.8)">3&quot;</text>
<text x="60.7" y="32.7">1/4&quot;</text>
<text x="183.7" y="31.8" transform="rotate(-90 183.7 31.8)">3&quot;</text>
<text x="58.9" y="37.2">2 1/2&quot;</text>
<text x="58.3" y="47.1">3&quot;</text>
<text x="112.7" y="47.1">3&quot;</text>
<text x="167.1" y="47.1">3&quot;</text>
<text x="44.4" y="57.1">1/4&quot;</text>
<text x="30.9" y="60.1" transform="rotate(-90 30.9 60.1)">40&quot;</text>
<text x="37" y="60.2" transform="rotate(-90 37 60.2)">38&quot;</text>
<text x="43.6" y="78.1">1/2&quot;</text>
<text x="61.1" y="78.1">1/2&quot;</text>
<text x="62" y="82.7">2&quot;</text>
<text x="84.1" y="82.7">3&quot;</text>
<text x="106.3" y="82.7">2&quot;</text>
<text x="119.2" y="82.7">2&quot;</text>
<text x="141.3" y="82.7">3&quot;</text>
<text x="163.4" y="82.7">2&quot;</text>
<text x="42.1" y="87.3" transform="rotate(-90 42.1 87.3)">3&quot;</text>
<text x="183.7" y="87.3" transform="rotate(-90 183.7 87.3)">3&quot;</text>
<text x="53.6" y="93.3">3&quot;</text>
<text x="99.2" y="96.8" transform="rotate(-15 99.2 96.8)">16&quot;</text>
<text x="81.3" y="206.4">80</text>
<text x="157.6" y="209.3">40</text>
<text x="233.7" y="209.3">80</text>
<text x="310" y="209.3">40</text>
<text x="67" y="211.1">36</text>
<text x="95.6" y="211.1">36</text>
<text x="157.6" y="219.1">3&quot;</text>
<text x="234" y="219.1">3&quot;</text>
<text x="310" y="219.1">3&quot;</text>
<text x="42.7" y="231.5" transform="rotate(-90 42.7 231.5)">36</text>
<text x="136.3" y="231.5" transform="rotate(-90 136.3 231.5)">36</text>
<text x="143.8" y="229.4">3&quot;</text>
<text x="171.6" y="229.4">3&quot;</text>
<text x="206.9" y="229.4">3&quot;</text>
<text x="234" y="229.4">3&quot;</text>
<text x="261.2" y="229.4">3&quot;</text>
<text x="271.6" y="231.5" transform="rotate(-90 271.6 231.5)">36</text>
<text x="296.2" y="229.4">3&quot;</text>
<text x="324.1" y="229.4">3&quot;</text>
<text x="332" y="231.5" transform="rotate(-90 332 231.5)">36</text>
<text x="157.6" y="244.1">3&quot;</text>
<text x="234" y="244.2">3&quot;</text>
<text x="310" y="244.1">3&quot;</text>
<text x="80.7" y="249.3">78</text>
<text x="83.1" y="250.3">2</text>
<text x="83.2" y="248.2">1</text>
<text x="157.5" y="250.3">38</text>
<text x="233.2" y="250.5">78</text>
<text x="235.6" y="251.6">2</text>
<text x="235.6" y="249.4">1</text>
<text x="309.9" y="250.3">38</text>
</g>
<g font-size="2.2">
<text x="415.3" y="169.4" transform="rotate(-90 415.3 169.4)">MODEL SQ. FT.</text>
<text x="397.9" y="198" transform="rotate(-90 397.9 198)">MODEL NAME</text>
<text x="406.6" y="198" transform="rotate(-90 406.6 198)">MODEL NO.</text>
<text x="415.4" y="198" transform="rotate(-90 415.4 198)">BOX SIZE</text>
<text x="396.5" y="222.1">DATE PRINTED</text>
<text x="396.6" y="232.4">SCALE</text>
<text x="396.5" y="242.7">PLAN NO.</text>
<text x="396.6" y="253">SHEET NAME</text>
<text x="396.6" y="266.5">SHEET NO.</text>
<text x="424.5" y="277.4" transform="rotate(-90 424.5 277.4)">File Path:B:\Architecture\CrossMod\DWG Files\3258_MAGNOLIA\CrossMod--3258-32-2_Magnolia_R.dwg, Last Saved By:Hutsella, Saved Date:9/28/2023 11:27 AM</text>
</g>
<g font-size="1.7" fill="#737373">
<text x="60.2" y="228.3">16</text>
<text x="60.2" y="232.3">27</text>
<text x="60.7" y="230.3">x</text>
<text x="74.1" y="228.3">16</text>
<text x="74.1" y="232.3">27</text>
<text x="74.6" y="230.3">x</text>
<text x="88.8" y="228.3">16</text>
<text x="88.8" y="232.3">27</text>
<text x="89.3" y="230.3">x</text>
<text x="102.6" y="228.3">16</text>
<text x="102.7" y="232.3">27</text>
<text x="103.2" y="230.3">x</text>
</g>
<text font-size="1.1" x="396.7" y="239.5">* UNLESS OTHERWISE NOTED</text>
</svg>
